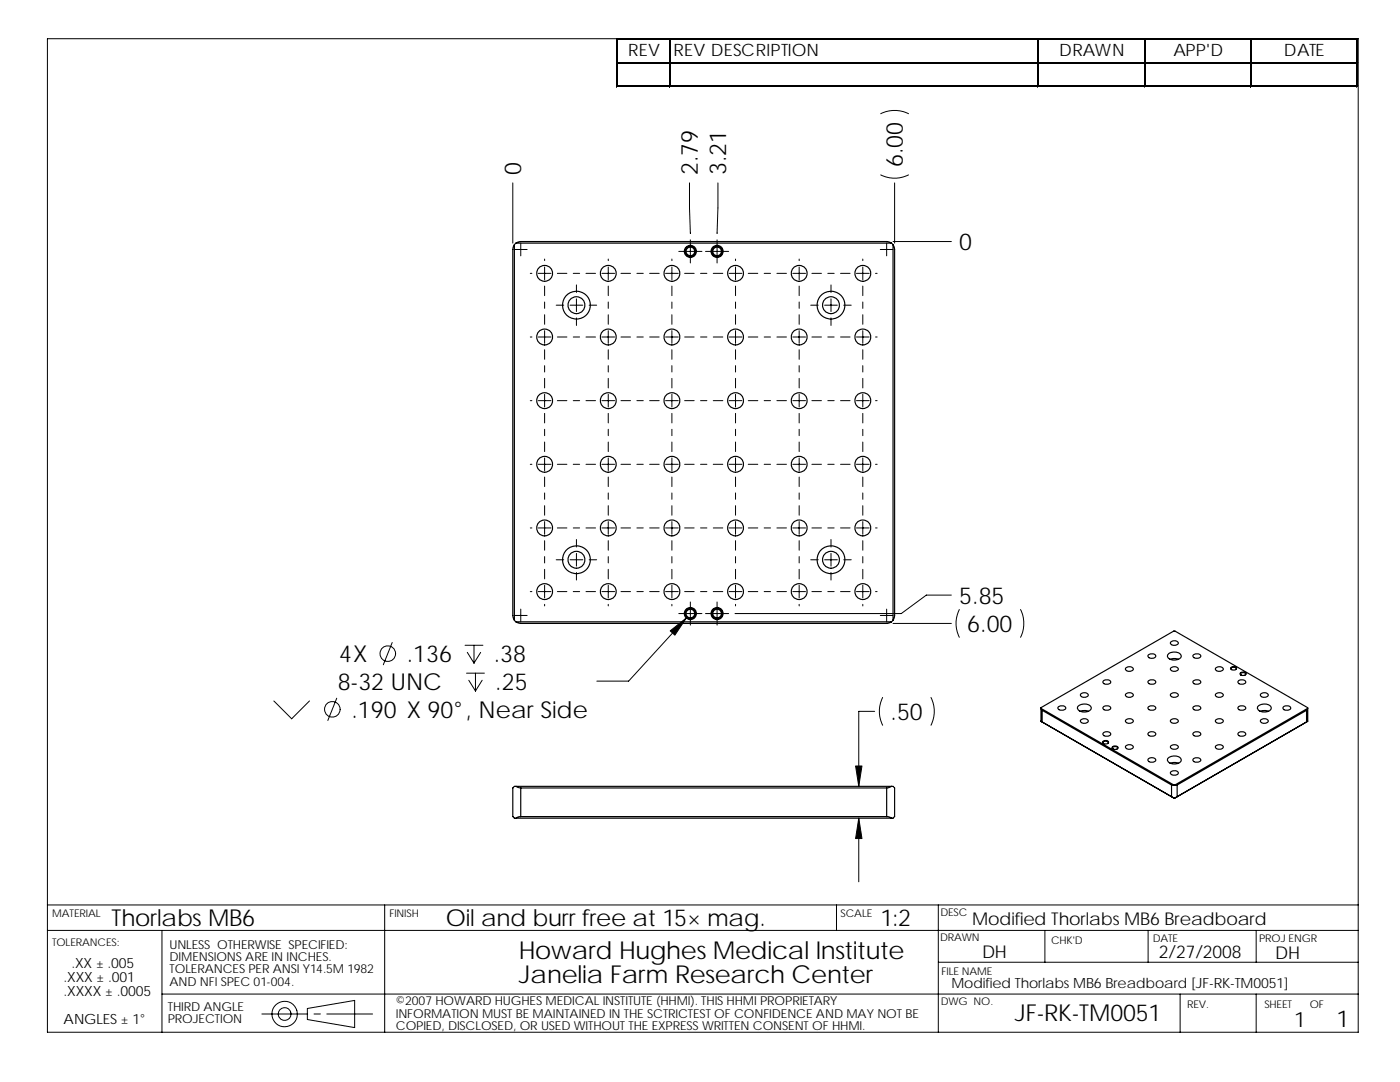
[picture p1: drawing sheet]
<svg xmlns="http://www.w3.org/2000/svg" width="279mm" height="216mm" viewBox="0 0 279 216" stroke-linecap="round" stroke-linejoin="round" font-family="sans-serif">
<g fill="none" stroke="#000" stroke-width=".2">
<path d="M9.5 7.7h261.6v198.3h-261.6zM123 7.7v9.7M123.3 7.7h147.7M123.3 12.4h147.7M123.3 17.1h147.7M133.6 7.9v9.5M207.1 7.9v9.5M228.3 7.9v9.5M249.6 7.9v9.5M270.8 7.9v9.5M102.3 36.5v12M137.6 36.5l.2 10.1"/>
<path d="M143.3 36.5l-.2 10.1M175.8 22.7a6.2 6.2 0 0 1 5.5 0M175.8 34.9a6.2 6.2 0 0 0 5.5 0M178.5 36.5v12M102.7 49.8h2.5M103.9 48.5v2.6M105.8 54.5h.4M107.4 54.5h2.6M108.7 51.7v.3M108.7 53.3v2.5M108.7 57.1v1.9M111.2 54.5h1.9"/>
<path d="M114.4 54.5h1.3M115 56.9v1.5M115 59.6v2.6M116.9 54.5h2M120.1 54.5h2.6M121.4 51.7v.3M121.4 53.3v2.5M121.4 57.1v1.9M123.9 54.5h1.9M127.1 54.5h1.3M129.6 54.5h2M132.8 54.5h2.6"/>
<path d="M134.1 51.7v.3M134.1 53.3v2.5M134.1 57.1v1.9M135.5 50.2h4.6M136.6 54.5h1.9M137.8 47.9v4.6M139.8 54.5h1.3M140.8 50.2h4.6M142.3 54.5h2M143.1 47.9v4.6M145.5 54.5h2.6M146.8 51.7v.3"/>
<path d="M146.8 53.3v2.5M146.8 57.1v1.9M149.3 54.5h1.9M152.5 54.5h1.3M155 54.5h2M158.2 54.5h2.6M159.5 51.7v.3M159.5 53.3v2.5M159.5 57.1v1.9M162 54.5h1.9M165.2 54.5h1.3M165.8 56.9v1.5"/>
<path d="M165.8 59.6v2.6M167.7 54.5h2M170.9 54.5h2.6M172.2 51.7v.3M172.2 53.3v2.5M172.2 57.1v1.9M174.7 54.5h.3M175.7 49.8h2.5M177 48.5v2.6M178.2 48.2h11.7M105.8 67.2h.4M105.8 79.9h.4"/>
<path d="M107.4 67.2h2.6M107.4 79.9h2.6M108.7 60.3v1.2M108.7 62.8v1.9M108.7 66v2.5M108.7 69.8v1.9M108.7 73v1.2M108.7 75.5v1.9M108.7 78.7v2.5M111 60.9h1.5M111.2 67.2h1.9M111.2 79.9h1.9"/>
<path d="M113.8 60.9h2.5M114.4 67.2h1.3M114.4 79.9h1.3M115 63.4v1.5M116.9 67.2h2M116.9 79.9h2M117.6 60.9h1.5M120.1 67.2h2.6M120.1 79.9h2.6M121.4 60.3v1.2M121.4 62.8v1.9M121.4 66v2.5"/>
<path d="M121.4 69.8v1.9M121.4 73v1.2M121.4 75.5v1.9M121.4 78.7v2.5M123.9 67.2h1.9M123.9 79.9h1.9M127.1 67.2h1.3M127.1 79.9h1.3M129.6 67.2h2M129.6 79.9h2M132.8 67.2h2.6M132.8 79.9h2.6"/>
<path d="M134.1 60.3v1.2M134.1 62.8v1.9M134.1 66v2.5M134.1 69.8v1.9M134.1 73v1.2M134.1 75.5v1.9M134.1 78.7v2.5M136.6 67.2h1.9M136.6 79.9h1.9M139.8 67.2h1.3M139.8 79.9h1.3M142.3 67.2h2"/>
<path d="M142.3 79.9h2M145.5 67.2h2.6M145.5 79.9h2.6M146.8 60.3v1.2M146.8 62.8v1.9M146.8 66v2.5M146.8 69.8v1.9M146.8 73v1.2M146.8 75.5v1.9M146.8 78.7v2.5M149.3 67.2h1.9M149.3 79.9h1.9"/>
<path d="M152.5 67.2h1.3M152.5 79.9h1.3M155 67.2h2M155 79.9h2M158.2 67.2h2.6M158.2 79.9h2.6M159.5 60.3v1.2M159.5 62.8v1.9M159.5 66v2.5M159.5 69.8v1.9M159.5 73v1.2M159.5 75.5v1.9"/>
<path d="M159.5 78.7v2.5M161.8 60.9h1.5M162 67.2h1.9M162 79.9h1.9M164.6 60.9h2.5M165.2 67.2h1.3M165.2 79.9h1.3M165.8 63.4v1.5M167.7 67.2h2M167.7 79.9h2M168.4 60.9h1.5M170.9 67.2h2.6"/>
<path d="M170.9 79.9h2.6M172.2 60.3v1.2M172.2 62.8v1.9M172.2 66v2.5M172.2 69.8v1.9M172.2 73v1.2M172.2 75.5v1.9M172.2 78.7v2.5M174.7 67.2h.3M174.7 79.9h.3M105.8 92.6h.4M107.4 92.6h2.6"/>
<path d="M108.7 82.5v1.9M108.7 85.7v1.2M108.7 88.2v1.9M108.7 91.4v2.5M108.7 95.2v1.9M108.7 98.4v1.2M111.2 92.6h1.9M114.4 92.6h1.3M116.9 92.6h2M120.1 92.6h2.6M121.4 82.5v1.9M121.4 85.7v1.2"/>
<path d="M121.4 88.2v1.9M121.4 91.4v2.5M121.4 95.2v1.9M121.4 98.4v1.2M123.9 92.6h1.9M127.1 92.6h1.3M129.6 92.6h2M132.8 92.6h2.6M134.1 82.5v1.9M134.1 85.7v1.2M134.1 88.2v1.9M134.1 91.4v2.5"/>
<path d="M134.1 95.2v1.9M134.1 98.4v1.2M136.6 92.6h1.9M139.8 92.6h1.3M142.3 92.6h2M145.5 92.6h2.6M146.8 82.5v1.9M146.8 85.7v1.2M146.8 88.2v1.9M146.8 91.4v2.5M146.8 95.2v1.9M146.8 98.4v1.2"/>
<path d="M149.3 92.6h1.9M152.5 92.6h1.3M155 92.6h2M158.2 92.6h2.6M159.5 82.5v1.9M159.5 85.7v1.2M159.5 88.2v1.9M159.5 91.4v2.5M159.5 95.2v1.9M159.5 98.4v1.2M162 92.6h1.9M165.2 92.6h1.3"/>
<path d="M167.7 92.6h2M170.9 92.6h2.6M172.2 82.5v1.9M172.2 85.7v1.2M172.2 88.2v1.9M172.2 91.4v2.5M172.2 95.2v1.9M172.2 98.4v1.2M174.7 92.6h.3M105.8 105.3h.4M105.8 118h.4M107.4 105.3h2.6"/>
<path d="M107.4 118h2.6M108.7 100.9v1.9M108.7 104.1v2.5M108.7 107.9v1.9M108.7 111.1v1.2M108.7 113.6v1.9M108.7 116.8v2.5M111 111.7h1.5M111.2 105.3h1.9M111.2 118h1.9M113.8 111.7h2.5M114.4 105.3h1.3"/>
<path d="M114.4 118h1.3M115 107.7v1.5M115 110.4v2.6M115 114.2v1.5M116.9 105.3h2M116.9 118h2M117.6 111.7h1.5M120.1 105.3h2.6M120.1 118h2.6M121.4 100.9v1.9M121.4 104.1v2.5M121.4 107.9v1.9"/>
<path d="M121.4 111.1v1.2M121.4 113.6v1.9M121.4 116.8v2.5M123.9 105.3h1.9M123.9 118h1.9M127.1 105.3h1.3M127.1 118h1.3M129.6 105.3h2M129.6 118h2M132.8 105.3h2.6M132.8 118h2.6M134.1 100.9v1.9"/>
<path d="M134.1 104.1v2.5M134.1 107.9v1.9M134.1 111.1v1.2M134.1 113.6v1.9M134.1 116.8v2.5M136.6 105.3h1.9M136.6 118h1.9M139.8 105.3h1.3M139.8 118h1.3M142.3 105.3h2M142.3 118h2M145.5 105.3h2.6"/>
<path d="M145.5 118h2.6M146.8 100.9v1.9M146.8 104.1v2.5M146.8 107.9v1.9M146.8 111.1v1.2M146.8 113.6v1.9M146.8 116.8v2.5M149.3 105.3h1.9M149.3 118h1.9M152.5 105.3h1.3M152.5 118h1.3M155 105.3h2"/>
<path d="M155 118h2M158.2 105.3h2.6M158.2 118h2.6M159.5 100.9v1.9M159.5 104.1v2.5M159.5 107.9v1.9M159.5 111.1v1.2M159.5 113.6v1.9M159.5 116.8v2.5M161.8 111.7h1.5M162 105.3h1.9M162 118h1.9"/>
<path d="M164.6 111.7h2.5M165.2 105.3h1.3M165.2 118h1.3M165.8 107.7v1.5M165.8 110.4v2.6M165.8 114.2v1.5M167.7 105.3h2M167.7 118h2M168.4 111.7h1.5M170.9 105.3h2.6M170.9 118h2.6M172.2 100.9v1.9"/>
<path d="M172.2 104.1v2.5M172.2 107.9v1.9M172.2 111.1v1.2M172.2 113.6v1.9M172.2 116.8v2.5M174.7 105.3h.3M174.7 118h.3M189.9 118.7h-5l-5 3.7h-33.2M54.7 139.9l3.5 3.5 3.6-3.5M67.2 139.3l-1.8 4.5M78.3 128.2l-1.8 4.5M92.8 128.8h3.6"/>
<path d="M93.1 134.3h3.6M93.3 130.2l1.3 2.1M93.6 135.7l1.3 2.2M94.6 128.8v3.5M94.9 134.3v3.6M95.9 130.2l-1.3 2.1M96.2 135.7l-1.3 2.2M102.7 122.8h2.5M103.9 121.5v2.6M108.7 120.6v.3M121.4 120.6v.3M134.1 120.6v.3"/>
<path d="M135.5 122.4h4.6M137 123.3l-11.5 12.6h-6.4M137.8 120.1v4.6M140.8 122.4h4.6M143.1 120.1v4.6M146.8 120.6v.3M159.5 120.6v.3M172.2 120.6v.3M175.7 122.8h2.5M176.1 139.2a6.2 6.2 0 0 0 0 5.5M177 121.5v2.6M178.2 124.4h11.7"/>
<path d="M185.8 139.2a6.2 6.2 0 0 1 0 5.5M191.5 121.6a6.2 6.2 0 0 0 0 5.6M203.7 121.6a6.2 6.2 0 0 1 0 5.6M174.6 141.9h-3.2v15M171.4 163.3v12.7M9.5 180.6h261.6M9.5 185.7h261.6M32.3 198.4h238.8M32.3 185.7v20.3M76.8 180.6v25.4M166.9 180.6v5.1M187.3 192h83.8"/>
<path d="M187.3 180.6v25.4M208.5 185.7v6.3M229.1 185.7v6.3M235.5 198.4v7.6M250.7 185.7v6.3M250.7 198.4v7.6M52.3 202.3h9.1M61.3 201.2l9.5-1.6v5.4l-9.5-1.6zM62.7 202.3h1.2M65.2 202.3h9.2"/>
<circle cx="77.4" cy="130.4" r="1.56"/>
<circle cx="66.3" cy="141.5" r="1.56"/>
<circle cx="56.8" cy="202.3" r="2.54"/>
<circle cx="56.8" cy="202.3" r="1.27"/>
</g>
<g fill="none" stroke="#000" stroke-width=".23">
<path d="M102.7 48.8l-.4 1v73l.4 1M102.7 48.8v75M103 48.5l.9-.3h73.1l.9 .3M103 48.5l-.3 .3M103 48.5h74.9M177.9 48.5l.3 .3M178.2 48.8l.3 1v73l-.3 1M178.2 48.8v75M102.7 123.8l.3 .3M103 124.1l.9 .3h73.1l.9-.3M103 124.1h74.9M178.2 123.8l-.3 .3"/>
<path d="M215.7 138.5a1.03 1.03 0 0 1 1.5 .1 .89 .89 0 0 1-1.6 .1zM220.3 135.8l.3-.1a.74 .74 0 0 1 1 .6 .88 .88 0 0 1-1.5-.3zM224.6 133.3a1.02 1.02 0 0 1 1.6 .1 .9 .9 0 0 1-1.6 .2zM224.6 138.5a1.02 1.02 0 0 1 1.6 .1 .9 .9 0 0 1-1.6 .2zM229.1 130.7a.88 .88 0 0 1 1.5 .3 .98 .98 0 0 1-1.5 0zM229.1 135.9a.88 .88 0 0 1 1.5 .3 1 1 0 0 1-1.5 0zM233.2 130.5a1.83 1.83 0 0 1 2.5 .3 1.11 1.11 0 0 1-1.3 .9 1.12 1.12 0 0 1-1.4-1zM233.6 131.6a2.25 2.25 0 0 1 1.6 0M233.6 138.5a1.04 1.04 0 0 1 1.6 .1 .91 .91 0 0 1-1.6 .1zM233.6 133.3a1.04 1.04 0 0 1 1.6 .1 .91 .91 0 0 1-1.6 .2zM233.6 128.2a1.02 1.02 0 0 1 1.6 .1 .91 .91 0 0 1-1.6 .1zM238.1 135.9a1.06 1.06 0 0 1 1.5 .1 .91 .91 0 0 1-1.5 .2z"/>
<path d="M238.1 130.7a.89 .89 0 0 1 1.5 .3 .99 .99 0 0 1-1.5 0zM242.6 133.3a1.04 1.04 0 0 1 1.5 .1 .9 .9 0 0 1-1.5 .2zM242.6 138.5a1.04 1.04 0 0 1 1.5 .1 .9 .9 0 0 1-1.5 .1zM245.8 133.1a.55 .55 0 0 1 .6-.1 .55 .55 0 0 1 .3 .5 .68 .68 0 0 1-1.1-.2zM245.8 133.6h-.1a.51 .51 0 0 1 .5-.6 .51 .51 0 0 1 .5 .4l-.1 .2M247.3 135.8l.3-.1a.97 .97 0 0 1 1 .3 .83 .83 0 0 1-.8 .5 .83 .83 0 0 1-.7-.5zM247.6 134.2l.6-.1a.34 .34 0 0 1 .4 .2 .34 .34 0 0 1-.1 .4 .67 .67 0 0 1-1-.3zM247.7 134.7l-.1-.1a.48 .48 0 0 1 .5-.4 .48 .48 0 0 1 .5 .4l-.1 .1M251.6 138.5a1.03 1.03 0 0 1 1.5 .1 .89 .89 0 0 1-1.6 .1zM103 156.9l.9 .3M103 156.9h-.3l-.4 .3v5.7l.4 .4h75.2M103 156.9h74.9"/>
<path d="M103.9 157.2v5.7M103.9 157.2h73.1M177 157.2v5.7M177.9 156.9l-.9 .3M177.9 156.9h.3l.3 .3v5.7l-.3 .4h-.3M207.8 141.4v-.2l26.5-15.3h.2l26.5 15.3v.2M207.8 141.4l.2 .3M207.8 141.3v2.6M207.8 141.4l26.5 15.2M207.8 143.9l26.5 15.3M208 141.7v2.4l-.2-.2M208 141.7l25.8 14.9"/>
<path d="M211.2 141.1a1.06 1.06 0 0 1 1.5 .1 .91 .91 0 0 1-1.6 .1zM215.2 140.9a1.92 1.92 0 0 1 2.5 .1 .96 .96 0 0 1-1.2 1.1 1.29 1.29 0 0 1-1.5-1zM215.6 141.9a2.25 2.25 0 0 1 1.6 0M215.7 143.7a1.03 1.03 0 0 1 1.5 .1 .89 .89 0 0 1-1.6 .1zM220.1 147.9a.76 .76 0 0 1 1.1 .2 .64 .64 0 0 1-.5 .4 .64 .64 0 0 1-.7-.4zM220.3 148.4l-.1-.1a.48 .48 0 0 1 .4-.4 .48 .48 0 0 1 .5 .4l-.1 .1M220.3 146.1l.3-.1a.74 .74 0 0 1 1 .6 .88 .88 0 0 1-1.5-.2zM220.3 140.9h.3a.75 .75 0 0 1 1 .5 .88 .88 0 0 1-1.5-.2zM222.1 148.9a.68 .68 0 0 1 1 .4 .67 .67 0 0 1-.6 .3 .67 .67 0 0 1-.6-.5zM222.1 149.5v-.1a.48 .48 0 0 1 .4-.4 .48 .48 0 0 1 .5 .4l-.1 .1M224.6 143.7a1.02 1.02 0 0 1 1.6 .1 .9 .9 0 0 1-1.6 .1zM224.6 148.9a1.02 1.02 0 0 1 1.6 .1 .9 .9 0 0 1-1.6 .1z"/>
<path d="M229.1 141.1a.88 .88 0 0 1 1.5 .3 1 1 0 0 1-1.5-.1zM229.1 151.5l.5-.3a.96 .96 0 0 1 1.1 .4 .87 .87 0 0 1-.8 .5 .87 .87 0 0 1-.8-.5zM229.3 146.1l.3-.1a.8 .8 0 0 1 1 .6 1.03 1.03 0 0 1-1.5 0zM233.2 151.2a1.92 1.92 0 0 1 2.5 .2 .95 .95 0 0 1-1.2 1 1.32 1.32 0 0 1-1.5-.9zM233.6 152.3a2.25 2.25 0 0 1 1.6 0M233.6 154.1a.96 .96 0 0 1 1.6 .1 .93 .93 0 0 1-1.6 .1zM233.6 143.7a1.04 1.04 0 0 1 1.6 .1 .91 .91 0 0 1-1.6 .1zM233.6 148.9a.95 .95 0 0 1 1.6 .2 .94 .94 0 0 1-1.6 0zM233.8 156.6v2.4l.5 .2M233.8 156.6h.5M234.3 159.2h.2M234.3 156.6h.2"/>
<path d="M234.5 156.6h.4M234.9 159l-.4 .2M234.9 156.6v2.4M238.1 141.1a1.06 1.06 0 0 1 1.5 .1 .91 .91 0 0 1-1.5 .1zM238.1 151.5l.5-.3a.76 .76 0 0 1 1 .6 .96 .96 0 0 1-1.5-.2zM238.3 146.1l.3-.1a.95 .95 0 0 1 1 .4 .83 .83 0 0 1-.8 .5 .83 .83 0 0 1-.7-.5zM242.6 143.7a1.04 1.04 0 0 1 1.5 .1 .9 .9 0 0 1-1.5 .1zM242.6 148.9a.95 .95 0 0 1 1.5 .2 .94 .94 0 0 1-1.5 0zM247.3 146.1l.2-.1a.96 .96 0 0 1 1.1 .4 .83 .83 0 0 1-.8 .5 .83 .83 0 0 1-.7-.5zM247.3 140.9h.3a.97 .97 0 0 1 1 .3 .83 .83 0 0 1-.8 .5 .83 .83 0 0 1-.7-.5zM251.1 140.9a1.92 1.92 0 0 1 2.5 .1 .95 .95 0 0 1-1.2 1.1 1.29 1.29 0 0 1-1.5-1zM251.5 141.9a2.31 2.31 0 0 1 1.7 0"/>
<path d="M251.6 143.7a1.03 1.03 0 0 1 1.5 .1 .89 .89 0 0 1-1.6 .1zM256.2 140.9h.3a.92 .92 0 0 1 1.1 .3 .84 .84 0 0 1-.8 .5 .84 .84 0 0 1-.8-.5zM260.8 141.7l-25.9 14.9M260.8 141.7v2.4M260.8 144.1l-25.9 14.9M261 141.4l-.2 .3M261 143.9l-.2 .2M261 141.4l-26.5 15.2M261 143.9l-26.5 15.3M261 141.3v2.6M103.9 162.9l-.9 .4M103.9 162.9h73.1"/>
<path d="M177 162.9l.9 .4"/>
<circle cx="108.7" cy="54.5" r="1.59"/>
<circle cx="121.4" cy="54.5" r="1.59"/>
<circle cx="134.1" cy="54.5" r="1.59"/>
<circle cx="137.8" cy="50.2" r=".86"/>
<circle cx="137.8" cy="50.2" r="1.21"/>
<circle cx="137.8" cy="50.2" r="1.04"/>
<circle cx="143.1" cy="50.2" r=".86"/>
<circle cx="143.1" cy="50.2" r="1.21"/>
<circle cx="143.1" cy="50.2" r="1.04"/>
<circle cx="146.8" cy="54.5" r="1.59"/>
<circle cx="159.5" cy="54.5" r="1.59"/>
<circle cx="172.2" cy="54.5" r="1.59"/>
<circle cx="108.7" cy="67.2" r="1.59"/>
<circle cx="108.7" cy="79.9" r="1.59"/>
<circle cx="115" cy="60.9" r="2.78"/>
<circle cx="115" cy="60.9" r="1.69"/>
<circle cx="121.4" cy="79.9" r="1.59"/>
<circle cx="121.4" cy="67.2" r="1.59"/>
<circle cx="134.1" cy="79.9" r="1.59"/>
<circle cx="134.1" cy="67.2" r="1.59"/>
<circle cx="146.8" cy="67.2" r="1.59"/>
<circle cx="146.8" cy="79.9" r="1.59"/>
<circle cx="159.5" cy="67.2" r="1.59"/>
<circle cx="159.5" cy="79.9" r="1.59"/>
<circle cx="165.8" cy="60.9" r="2.78"/>
<circle cx="165.8" cy="60.9" r="1.69"/>
<circle cx="172.2" cy="79.9" r="1.59"/>
<circle cx="172.2" cy="67.2" r="1.59"/>
<circle cx="108.7" cy="92.6" r="1.59"/>
<circle cx="121.4" cy="92.6" r="1.59"/>
<circle cx="134.1" cy="92.6" r="1.59"/>
<circle cx="146.8" cy="92.6" r="1.59"/>
<circle cx="159.5" cy="92.6" r="1.59"/>
<circle cx="172.2" cy="92.6" r="1.59"/>
<circle cx="108.7" cy="118" r="1.59"/>
<circle cx="108.7" cy="105.3" r="1.59"/>
<circle cx="115" cy="111.7" r="2.78"/>
<circle cx="115" cy="111.7" r="1.69"/>
<circle cx="121.4" cy="105.3" r="1.59"/>
<circle cx="121.4" cy="118" r="1.59"/>
<circle cx="134.1" cy="118" r="1.59"/>
<circle cx="134.1" cy="105.3" r="1.59"/>
<circle cx="146.8" cy="118" r="1.59"/>
<circle cx="146.8" cy="105.3" r="1.59"/>
<circle cx="159.5" cy="118" r="1.59"/>
<circle cx="159.5" cy="105.3" r="1.59"/>
<circle cx="165.8" cy="111.7" r="2.78"/>
<circle cx="165.8" cy="111.7" r="1.69"/>
<circle cx="172.2" cy="118" r="1.59"/>
<circle cx="172.2" cy="105.3" r="1.59"/>
<circle cx="137.8" cy="122.4" r=".86"/>
<circle cx="137.8" cy="122.4" r="1.21"/>
<circle cx="137.8" cy="122.4" r="1.04"/>
<circle cx="143.1" cy="122.4" r=".86"/>
<circle cx="143.1" cy="122.4" r="1.21"/>
<circle cx="143.1" cy="122.4" r="1.04"/>
</g>
<g fill="#000" stroke="#000" stroke-width=".2">
<path d="M133.8 125.9l3.2-2.6-2.3 3.4z" fill-rule="evenodd"/>
<path d="M170.8 152.8h1.2l-.6 4.1z" fill-rule="evenodd"/>
<path d="M171.4 163.3l.6 4h-1.2z" fill-rule="evenodd"/>
</g>
<path d="M123.3 7.8h147.7M123.3 12.5h147.7M207.2 7.9v9.5M270.9 7.9v9.5" fill="none" stroke="#000" stroke-width=".25"/>
<path d="M123.1 7.7v9.7M123.3 17.2h147.7M133.7 7.9v9.5M228.5 7.9v9.5M249.7 7.9v9.5" fill="none" stroke="#000" stroke-width=".28"/>
<g font-size="4.9">
<text x="103.6" y="191.3">Howard Hughes Medical Institute</text>
<text x="103.6" y="196.2">Janelia Farm Research Center</text>
</g>
<g font-size="4.7">
<text x="104" y="34.9" transform="rotate(-90 104 34.9)">0</text>
<text x="139.3" y="34.9" transform="rotate(-90 139.3 34.9)">2.79</text>
<text x="144.9" y="34.9" transform="rotate(-90 144.9 34.9)">3.21</text>
<text x="180.2" y="33.3" transform="rotate(-90 180.2 33.3)">6.00</text>
<text x="191.5" y="50">0</text>
<text x="191.5" y="120.5">5.85</text>
<text x="193" y="126.2">6.00</text>
<text x="67.4" y="137.8">8-32 UNC</text>
<text x="67.7" y="132.2">4X</text>
<text x="81.2" y="132.2">.136</text>
<text x="98.6" y="132.2">.38</text>
<text x="98.8" y="137.8">.25</text>
<text x="70.1" y="143.3">.190 X 90°, Near Side</text>
<text x="177.7" y="143.7">.50</text>
<text x="22.3" y="184.9">Thorlabs MB6</text>
<text x="89" y="184.8">Oil and burr free at 15× mag.</text>
<text x="175.7" y="184.8">1:2</text>
<text x="202.5" y="203.8">JF-RK-TM0051</text>
<text x="266.7" y="205">1</text>
</g>
<text font-size="4.2" x="258.3" y="204.9">1</text>
<g font-size="3.5">
<text x="194" y="184.6">Modified Thorlabs MB6 Breadboard</text>
<text x="196" y="191.2">DH</text>
<text x="231.3" y="191.2">2/27/2008</text>
<text x="254.5" y="191.3">DH</text>
</g>
<g font-size="3.4">
<text x="125.4" y="11.2">REV</text>
<text x="134.4" y="11.2">REV DESCRIPTION</text>
<text x="211.4" y="11.2">DRAWN</text>
<text x="234.2" y="11.2">APP'D</text>
<text x="256.2" y="11.2">DATE</text>
</g>
<g font-size="2.8">
<text x="12.7" y="195.9">.XXX ± .001</text>
<text x="14.3" y="193.1">.XX ± .005</text>
<text x="189.9" y="197.2">Modified Thorlabs MB6 Breadboard [JF-RK-TM0051]</text>
<text x="12.7" y="198.7">.XXXX ± .0005</text>
<text x="12.7" y="204.4">ANGLES ± 1°</text>
</g>
<g font-size="2.5">
<text x="33.8" y="189.3">UNLESS OTHERWISE SPECIFIED:</text>
<text x="33.8" y="191.8">DIMENSIONS ARE IN INCHES.</text>
<text x="33.8" y="196.7">AND NFI SPEC 01-004.</text>
<text x="33.8" y="194.2">TOLERANCES PER ANSI Y14.5M 1982</text>
<text x="33.5" y="201.7">THIRD ANGLE</text>
<text x="79" y="200.6">©2007 HOWARD HUGHES MEDICAL INSTITUTE (HHMI). THIS HHMI PROPRIETARY</text>
<text x="79" y="203">INFORMATION MUST BE MAINTAINED IN THE SCTRICTEST OF CONFIDENCE AND MAY NOT BE</text>
<text x="33.5" y="204.2">PROJECTION</text>
<text x="79" y="205.5">COPIED, DISCLOSED, OR USED WITHOUT THE EXPRESS WRITTEN CONSENT OF HHMI.</text>
</g>
<g font-size="2.1">
<text x="10.4" y="182.9">MATERIAL</text>
<text x="77.7" y="183">FINISH</text>
<text x="167.8" y="182.9">SCALE</text>
<text x="187.7" y="182.8">DESC</text>
<text x="10.4" y="188.8">TOLERANCES:</text>
<text x="187.6" y="187.8">DRAWN</text>
<text x="209.8" y="188.3">CHK'D</text>
<text x="230" y="187.9">DATE</text>
<text x="251.3" y="187.9">PROJ ENGR</text>
<text x="187.9" y="194.5">FILE NAME</text>
<text x="187.7" y="200.6">DWG NO.</text>
<text x="236.9" y="201.2">REV.</text>
<text x="252.3" y="201.1">SHEET</text>
<text x="261.4" y="201.1">OF</text>
</g>
</svg>
